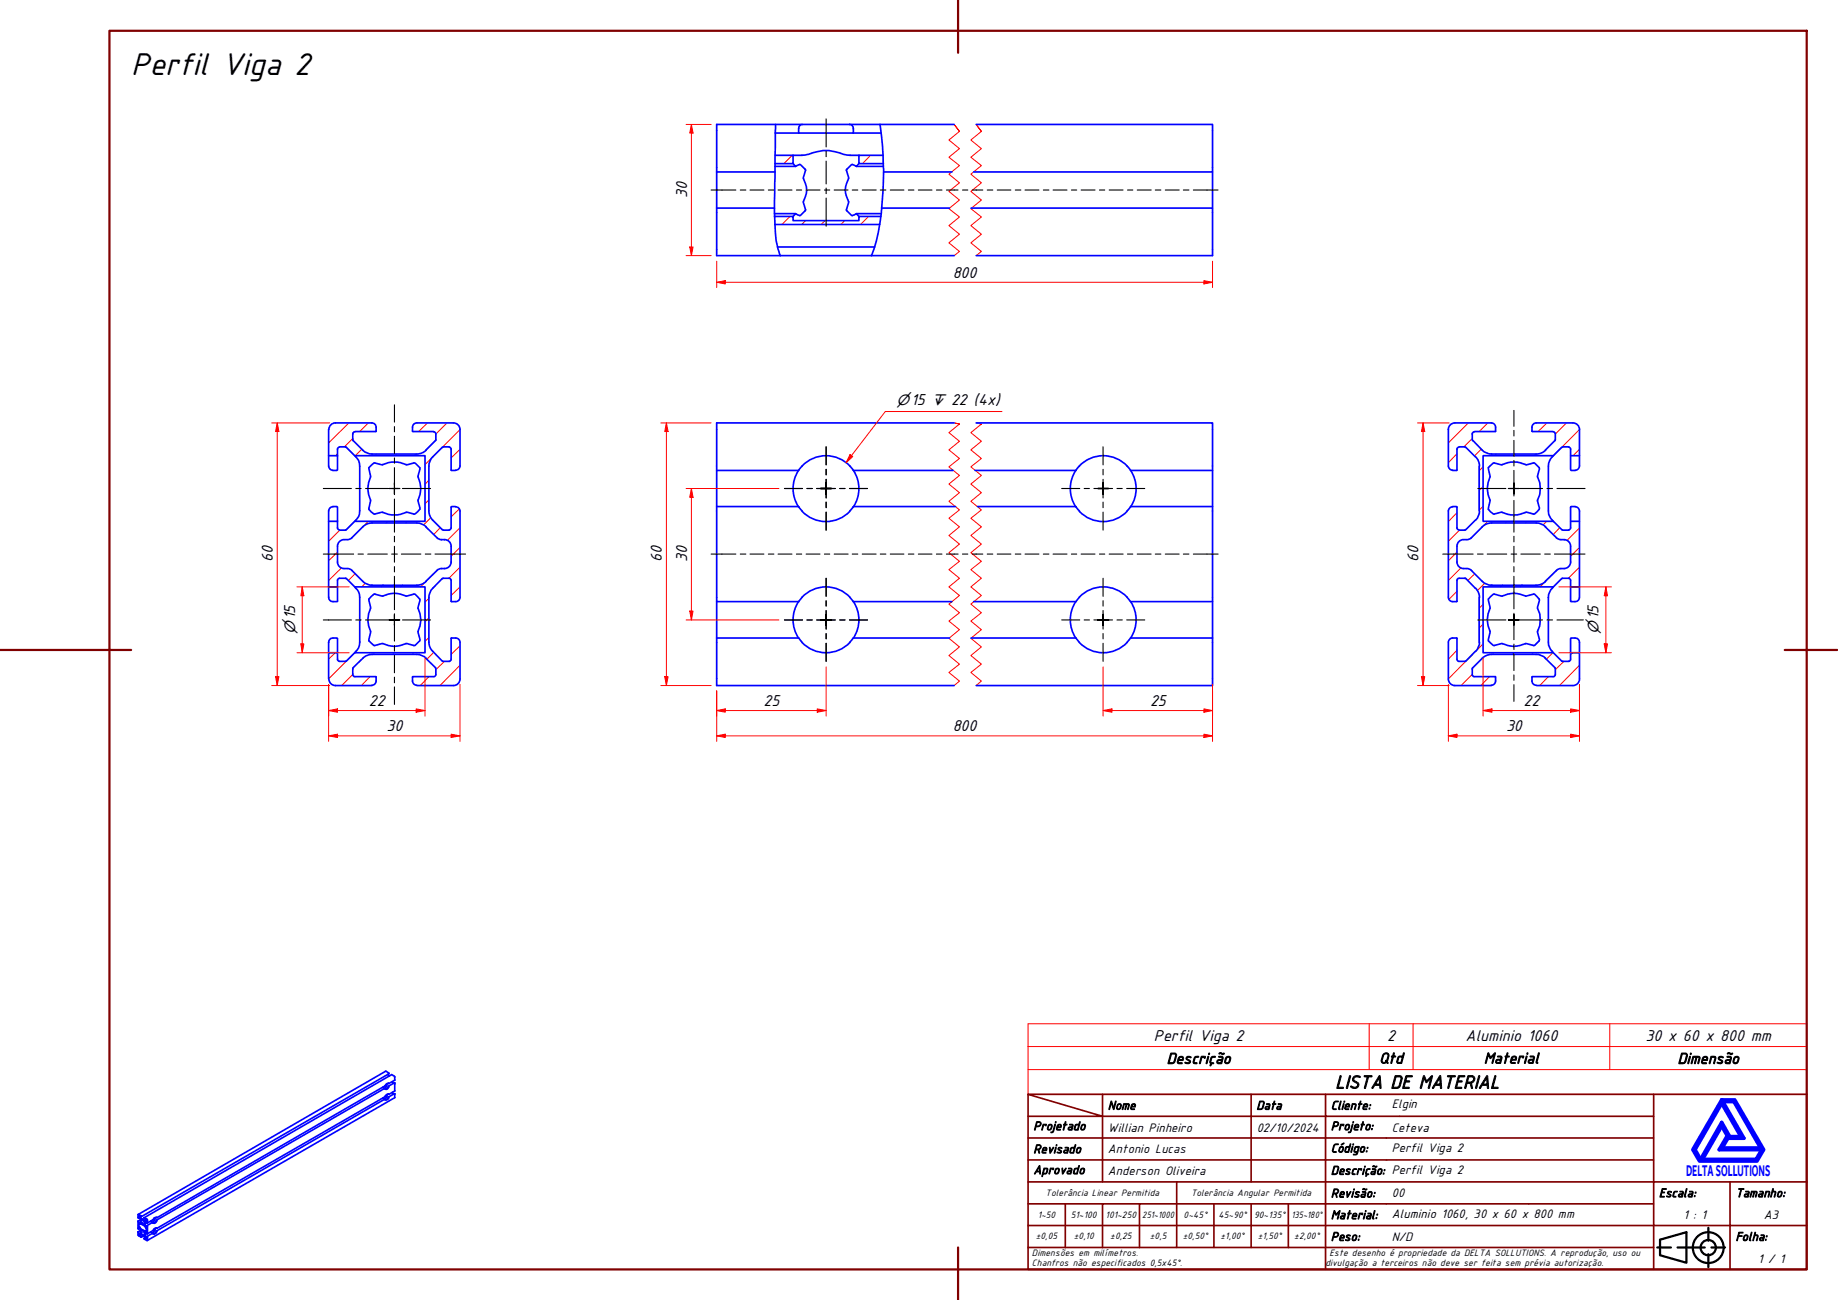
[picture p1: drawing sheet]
<svg xmlns="http://www.w3.org/2000/svg" width="420mm" height="297mm" viewBox="0 0 420 297" stroke-linecap="round" stroke-linejoin="round" font-family="sans-serif">
<!-- layer: Hatch (ABNT) -->
<g fill="none" stroke="#f00" stroke-width=".23">
<path d="M181.1 35.5l-1.9 1.9M199 35.5l-1.8 1.9M201.9 37.1l-.2 .3M180.6 49.5l-1.8 1.8M184.1 50.4l-.8 .9M188.6 50.4l-.9 .9M193.1 50.4l-.9 .9M198.6 49.5l-1.9 1.8M79.8 96.6l-4.7 4.6M84.2 96.6l-2 2M97.7 96.6l-2 2M102.2 96.6l-2.6 2.6"/>
<path d="M105.2 98.2l-8 8M335.7 96.6l-4.6 4.6M340.1 96.6l-2 2M353.6 96.6l-2 2M358.1 96.6l-2.6 2.6M361.1 98.2l-6 5.9M75.2 119.1l-.1 .1M77.2 103.7l-.5 .4M80.6 100.2l-1.9 1.9M82.7 102.6l-1.5 1.5M84.2 119.1l-3.8 3.8M86.1 103.7l-.4 .4"/>
<path d="M88.6 119.1l-.3 .4M90.6 103.7l-.4 .4M93.2 119.1l-.4 .4M95.1 103.7l-.4 .4M98 114.2l-.8 .9M98 109.7l-.8 1M98.5 118.3l-1.7 1.6M105 116.3l-1.9 1.8M105.2 102.7l-2.1 1.9M333.1 117.1l-2 2.1M333.1 103.7l-2 2M336.5 100.2l-1.9 1.9"/>
<path d="M338.6 102.6l-1.5 1.6M339 115.7l-.9 .9M339 111.2l-.9 .9M339 106.7l-.9 .9M340.1 119.1l-3.8 3.8M342 103.7l-.4 .4M344.6 119.1l-.4 .4M346.5 103.7l-.4 .4M349.1 119.1l-.4 .4M351 103.7l-.4 .4M353.6 119.1l-.9 .8M361.1 102.7l-1.5 1.4"/>
<path d="M77.2 126.2l-2.1 1.9M77.7 121.1l-2.6 2.6M78 129.8l-2.9 2.8M81.2 131.1l-1.6 1.5M83.5 133.3l-.8 .8M87.6 133.7l-.5 .4M92 133.7l-.4 .4M98 136.7l-.8 .9M99.9 130.3l-3.8 3.8M100.6 120.6l-1.5 1.6M105.2 134.1l-2.1 2M105.2 129.6l-2.6 2.5"/>
<path d="M105.2 125.1l-2.1 2M105.2 120.6l-3 2.9M333.1 135.1l-1.9 1.9M333.1 126.2l-2 1.9M333.6 121.1l-2.5 2.6M333.9 129.8l-2.8 2.8M337.1 131.1l-1.6 1.5M339 138.1l-.9 .9M339.4 133.3l-1.7 1.7M343.5 133.7l-.5 .4M347.9 133.7l-.4 .4M355.9 130.3l-3.9 3.8"/>
<path d="M356.6 120.6l-1.6 1.6M361 134.1h.1M361.1 129.6l-2.6 2.5M361.1 125.1l-2.1 2M361.1 120.6l-2.9 2.9M76.6 149.1l-1.5 1.5M80.6 154.1l-2.5 2.5M81.1 149.1l-6 6M84.6 154.6l-2 2M85.6 149.1l-.4 .4M90.1 149.1l-.4 .4M94.6 149.1l-.4 .4"/>
<path d="M98 154.6l-1.9 2M98 145.7l-.8 .8M98 141.1l-.8 1M99.1 149.1l-1.5 1.5M101.6 151.1l-2 1.9M105.2 152l-4.6 4.6M105.2 147.6l-2.1 1.9M333.1 148.6l-2 2M336.5 154.1l-2.5 2.5M339 147.1l-7.9 8M339 142.6l-.9 .9M340.5 154.6l-2 2"/>
<path d="M341.5 149.1l-.4 .4M346 149.1l-.4 .4M350.5 149.1l-.4 .4M353.9 154.6l-1.9 2M355 149.1l-1.5 1.5M357.5 151.1l-2 1.9M359.5 149.1l-.5 .4M361.1 152l-4.6 4.6"/>
</g>
<!-- layer: Linha Corte (ABNT) -->
<path d="M219.3 30l-1.2-1.6 1.2 1.6-2.4 2 2.4 2-2.4 1.9 2.4 1.9-2.4 2 2.4 2-2.4 1.9 2.4 2-2.4 2 2.4 1.9-2.4 1.9 2.4 2-2.4 2 2.4 2-1.2 .9M224.3 30l-1.2-1.6 1.2 1.6-2.4 2 2.4 2-2.4 1.9 2.4 1.9-2.4 2 2.4 2-2.4 1.9 2.4 2-2.4 2 2.4 1.9-2.4 1.9 2.4 2-2.4 2 2.4 2-1.2 .9M219.3 96.9l-1.2-.3 1.2 .3-2.4 2 2.4 1.9-2.4 2 2.4 2-2.4 1.9 2.4 1.9-2.4 2 2.4 2-2.4 1.9 2.4 2-2.4 1.9 2.4 2-2.4 2 2.4 1.9-2.4 2 2.4 2-2.4 1.9 2.4 1.9-2.4 2 2.4 2-2.4 1.9 2.4 2-2.4 1.9 2.4 2-2.4 1.9 2.4 2-2.4 2 2.4 2-2.4 1.9 2.4 1.9-1.2 1M224.3 96.9l-1.2-.3 1.2 .3-2.4 2 2.4 1.9-2.4 2 2.4 2-2.4 1.9 2.4 1.9-2.4 2 2.4 2-2.4 1.9 2.4 2-2.4 1.9 2.4 2-2.4 2 2.4 1.9-2.4 2 2.4 2-2.4 1.9 2.4 1.9-2.4 2 2.4 2-2.4 1.9 2.4 2-2.4 1.9 2.4 2-2.4 1.9 2.4 2-2.4 2 2.4 2-2.4 1.9 2.4 1.9-1.2 1" fill="none" stroke="#f00" stroke-width=".23"/>
<!-- layer: Visible (ABNT) -->
<g fill="none" stroke="#00f" stroke-width=".38">
<path d="M163.8 39.3h13.4M177.2 38h4.7M177.2 35.5h4.1v1.9h-4.1M177.2 30.4h5.4M177.3 28.4l-.3 19.8a33.9 33.9 0 0 0 1.1 9.3l.3 .9M181.3 35.5a11.3 11.3 0 0 0 5.5-.8 12.6 12.6 0 0 1 6.7 .7l2.8 .1M181.3 37.4l.6 .6M181.9 38l.9-.4h.2l1.1 1.2-.5 1.8a5.7 5.7 0 0 1 0 5.7l.5 1.8-1.1 1.1-.2 .1-.9-.5M183.4 28.4h-19.6v30h54.3M183.4 28.4a.88 .88 0 0 0-.8 1v1h12.4a1.78 1.78 0 0 0-.4-1.9l-.4-.1M183.4 28.4h34.7M195 30.4h6.4"/>
<path d="M195.8 38l-1-.4-1.3 1.2 .5 1.8a5.7 5.7 0 0 0 0 5.7l-.5 1.8 1.1 1.1 .2 .1 1-.5M195.8 38h6.1M196.3 37.4l-.5 .6M201.2 28.4v.2a70.8 70.8 0 0 1 .8 10.4v.3a65.6 65.6 0 0 1-2.2 17.6l-.6 1.5M201.9 35.5h-5.6v1.9h5.6M202 39.3h15.6M223.1 28.4h54.1v10.9h-54.6M277.2 39.3v8.2M163.8 47.5h13.2M177 49.5h4.3v.9h15v-.9h5.1M177 48.8h4.9M177.1 51.3h24"/>
<path d="M177.7 56.4h22.3M181.9 48.8l-.6 .7M195.8 48.8l.5 .7M195.8 48.8h5.6M201.5 47.5h15.5M222 47.5h55.2v10.9h-54.1M75.1 98.1v6h2.1v-1.5M76.6 96.6h8.4M76.7 96.6a1.49 1.49 0 0 0-1.5 1.5M80.6 99.1l.1 1.6M81.1 98.7l-.4 .2-.1 .2M85 96.6a.98 .98 0 0 1 1 1"/>
<path d="M86 97.6l-.1 1h-4.7M94.3 97.6l.1 1h4.7M95.3 96.6a.98 .98 0 0 0-1 1M95.3 96.6h8.3M99.2 98.7l.4 .2v.2M99.6 99.1l-.1 1.6M103.7 96.6a1.49 1.49 0 0 1 1.5 1.5M105.2 98.1v8.3a.98 .98 0 0 1-1 1M218.1 96.6h-54.3v60h54.3M223.1 96.6h54.1v60h-54.1M331.1 98.1v8.3a.98 .98 0 0 0 1 1M332.5 96.6h8.4"/>
<path d="M332.6 96.6a1.49 1.49 0 0 0-1.5 1.5M336.5 99.1l.1 1.6M337 98.7l-.4 .2-.1 .2M340.9 96.6a.98 .98 0 0 1 1 1M341.9 97.6l-.1 1h-4.7M350.2 97.6l.1 1h4.7M351.2 96.6a.98 .98 0 0 0-1 1M351.2 96.6h8.3M355.1 98.7l.4 .2v.2M355.5 99.1v1.6M359.6 96.6a1.49 1.49 0 0 1 1.5 1.5M361.1 98.1v6h-2.1v-1.5"/>
<path d="M75.1 104.1v2.4a1.08 1.08 0 0 0 1 1l1.1-.1v-3.3M75.1 119.1v-2.3a1.08 1.08 0 0 1 1-1.1l1.1 .2v3.2M77.6 102.2l-.4 .2v.2M77.7 102.1h1.3M79 102.2h.2M79.2 102.2l1.9 1.9h16.1v15h-16.1l-1.9 1.9M80.7 100.6l2.6 2.6 1.3 .5h10.7l1.3-.3 .8-.5M81.1 104.1l.2 .3a2.59 2.59 0 0 1 .9 2.1v10.2a2.78 2.78 0 0 1-1.1 2.4M84.3 106.9l1.2-1.1a2.96 2.96 0 0 0 3.3-.1l.7-.1a6.4 6.4 0 0 1 3.5 .6l1.8-.4 1.1 1.1-.3 1.9a6.7 6.7 0 0 1 0 5.7l.3 1.9-1.1 1.1a3.1 3.1 0 0 0-3.3 0l-.6 .2a6.4 6.4 0 0 1-3.6-.7l-1.6 .5a1.62 1.62 0 0 1-1.4-1.4l.4-1.6a6.7 6.7 0 0 1 0-5.7zM98 116.7l.2 1 .4 .8 2.5 2.5M99.6 100.6l-2.3 2.3M101.3 102.2l-2.7 2.5-.5 1.3-.1 10.7"/>
<path d="M101.3 102.1h1.4M102.6 102.2l.5 .2v.2M103.1 102.6l.1 4.9M103.2 115.8l-.1 4.8M103.3 115.7h.8M103.3 107.5h.8M104.2 115.8a.98 .98 0 0 1 1 1M105.2 116.8v19.7a.98 .98 0 0 1-1 1M163.8 115.7h18.8l.8 1.1M182.5 107.5a7.5 7.5 0 0 0 0 8.3M183.3 116.8a7.5 7.5 0 0 0 11 0M183.4 106.5l-.8 1h-18.8"/>
<path d="M194.2 106.5l.9 1h22.8M194.3 106.5a7.5 7.5 0 0 0-11 0M195.1 107.5a7.5 7.5 0 0 1 0 8.3M218.4 115.7h-23.3l-.9 1.1M222.9 107.5h23M223.5 115.7h22.4l.9 1.1M245.9 107.5a7.5 7.5 0 0 0 0 8.3M246.7 116.8a7.5 7.5 0 0 0 11 0M246.8 106.5l-.9 1M257.6 106.5l.8 1h18.8M257.7 106.5a7.5 7.5 0 0 0-11 0M258.5 107.5a7.5 7.5 0 0 1 0 8.3"/>
<path d="M277.2 115.7h-18.8l-.8 1.1M331.1 116.8v19.7a.98 .98 0 0 0 1 1M332 115.7h.9M332.1 115.8a.98 .98 0 0 0-1 1M333 115.8l.1 4.8M333.1 102.6v4.8l-1.1 .1M333.5 102.2l-.4 .2v.2M333.6 102.1h1.3M334.9 102.2l2.3 2.2M336.7 100.6l2.5 2.6 1.3 .5h10.7l1.4-.3 .7-.5M337.2 118.9l-2.1 2.1M337.3 104.4l.6 .7 .3 1.4"/>
<path d="M338.1 106.5v10.2M338.2 116.7l-.1 1-.8 1.2M340.2 106.9l1.2-1.1a2.96 2.96 0 0 0 3.3-.1l.7-.1a6.4 6.4 0 0 1 3.5 .6l1.8-.4 1.2 1.1-.4 1.9a6.7 6.7 0 0 1 0 5.7l.4 1.9-1.2 1.1a3.1 3.1 0 0 0-3.3 0l-.6 .2a6.4 6.4 0 0 1-3.6-.7l-1.6 .5a1.62 1.62 0 0 1-1.4-1.4l.4-1.6a6.7 6.7 0 0 1 0-5.7zM355.1 104.1l-.3 .3a3.2 3.2 0 0 0-.9 2.1v10.2a3.3 3.3 0 0 0 1.2 2.4M355.5 100.6l-2.2 2.3M357.2 102.2l-2.1 1.9h-16.1v15h16.1l1.9 1.9M357.3 102.1h1.3M358.6 102.2l.4 .2v.2M359 104.1v3.3a1.49 1.49 0 0 0 2-.6l.1-2.7M359 119.1v-3.2a1.49 1.49 0 0 1 2 .5l.1 2.7M75.1 134.1v2.3a.98 .98 0 0 0 1 1.1l1.1-.1v-3.3M77.2 120.6l.2 .4 .2 .1"/>
<path d="M77.2 128.4a1.49 1.49 0 0 0 1.4 1.5M77.2 132.6v1.5h-2.1M77.2 120.6v-1.5h-2.1v15M77.6 132.1l-.4 .3v.2M77.7 132.1l1.5 .1M77.7 121.1h1.3M78.6 123.3a1.49 1.49 0 0 0-1.4 1.5v3.6M78.7 129.9h1l.5 .3 3.1 2.9 1.3 .6h10.7l1.3-.3 .8-.6M79.2 121l-.2 .1M79.2 132.2l1.9 1.9h16.1v15h-16.1l-1.9 2M81.1 134.1l.2 .3a2.57 2.57 0 0 1 .9 2.1v10.2a2.99 2.99 0 0 1-1.1 2.4M84.8 136.3l.7-.6a3.1 3.1 0 0 0 3.3 0 6.8 6.8 0 0 1 4.2 .5l1.8-.5 .6 .6 .6 .8-.4 1.6a6.9 6.9 0 0 1 0 5.8l.4 1.6-.1 .3-1.1 1.1a3.3 3.3 0 0 0-3.3 0 6.7 6.7 0 0 1-4.2-.4l-1.8 .4-.7-.6-.5-.5 .4-1.9a6.9 6.9 0 0 1 0-5.8l-.4-1.8z"/>
<path d="M97.3 120.4l2.8 2.7 .5 .2h1.1M97.4 120.4l-1.2-.8-1-.1h-10.6l-1.3 .6-3.1 3-.5 .2h-1M101.1 121l.2 .1M101.3 121.1h1.4M101.6 123.3a1.49 1.49 0 0 1 1.5 1.5v3.6M101.7 129.9h-1.1l-.5 .3-2.8 2.6M102.6 132.1l.5 .3v.2M102.7 132.1l-1.6 .1-2.5 2.6-.4 .8-.2 .9v10.2M103.1 128.4a1.49 1.49 0 0 1-1.5 1.5M103.1 120.6l-.2 .4-.3 .1M103.1 132.6l.1 4.9M103.3 137.5h.8"/>
<path d="M182.5 137.5a7.5 7.5 0 0 0 0 8.3M183.4 136.4l-.8 1.1h-18.8M194.2 136.4l.9 1.1h22.5M194.3 136.5a7.5 7.5 0 0 0-11 0M195.1 137.5a7.5 7.5 0 0 1 0 8.3M222.6 137.5h23.3M245.9 137.5a7.5 7.5 0 0 0 0 8.3M246.8 136.4l-.9 1.1M257.6 136.4l.8 1.1h18.8M257.7 136.5a7.5 7.5 0 0 0-11 0M258.5 137.5a7.5 7.5 0 0 1 0 8.3M333.1 120.6v.2l.4 .3"/>
<path d="M333.1 128.4a1.49 1.49 0 0 0 1.4 1.5M333.1 132.6v4.8l-1.1 .1M333.5 132.1l-.4 .3v.2M333.6 132.1l1.4 .1 2.2 2.2M333.6 121.1h1.3M334.5 123.3a1.49 1.49 0 0 0-1.4 1.5v3.6M334.6 129.9h1l.5 .3 3.1 2.9 1.3 .6h10.7l1.4-.3 .7-.6M335.1 121l-.2 .1M337.3 134.4l.8 1.2 .1 .9M338.1 136.5v10.2M340.7 136.3l.7-.6a3.1 3.1 0 0 0 3.3 0 6.8 6.8 0 0 1 4.2 .5l1.9-.4 1.1 1.3-.4 1.6a6.9 6.9 0 0 1 0 5.8l.4 1.6v.3l-1.2 1.1a3.3 3.3 0 0 0-3.3 0 6.7 6.7 0 0 1-4.2-.4l-1.8 .4-.7-.6-.5-.5 .4-1.9a6.9 6.9 0 0 1 0-5.8l-.4-1.8zM353.3 120.4l2.7 2.7 .8 .2"/>
<path d="M353.3 120.4l-1.2-.8-.9-.1h-10.7l-1.3 .6-3.1 3-.5 .2h-1M355.1 134.1l-.3 .3a3.2 3.2 0 0 0-.9 2.1v10.2a3.6 3.6 0 0 0 1.2 2.4M356.8 123.3h.8M356.8 129.9h.8M356.8 129.9l-.8 .3-2.7 2.6M357 121l.2 .1M357.3 121.1h1.3M357.5 123.3a1.49 1.49 0 0 1 1.5 1.5v3.6M358.6 132.1l.2 .1 .2 .4M358.6 132.1l-1.6 .1-1.9 1.9h-16.1v15h16.1l2 2h1.5M359 120.6v-1.5h2.1v15h-2.1M359 134.1v3.3a1.69 1.69 0 0 0 2-.6l.1-2.7"/>
<path d="M359 132.6v1.5M359 128.4a1.49 1.49 0 0 1-1.5 1.5M359 120.6l-.2 .4-.2 .1M75.1 149.1v-2.3a.98 .98 0 0 1 1-1h1.1v3.3M75.2 155.1a1.49 1.49 0 0 0 1.5 1.5M76.6 156.6h8.4M77.2 150.6v.3l.4 .2M77.2 150.6v-1.5h-2.1v6M79.2 151l-1.5 .1M80.6 154.1l.1 .3 .4 .2M80.7 152.6l-.1 1.5M81.2 154.6l4.8 .1"/>
<path d="M86 154.7v.9a.98 .98 0 0 1-1 1M94.3 154.7v.9a.98 .98 0 0 0 1 1M95.3 156.6h8.3M97.3 150.4l2.3 2.3v1.4M97.4 150.4l-1.2-.7-1-.2-10.6 .1-1.3 .5-2.6 2.5M98 146.7l.2 .9 .4 .9 2.5 2.5 1.6 .1M99.1 154.6l-4.8 .1M99.6 154.1l-.2 .4-.2 .1M103.1 150.6l-.2 .5h-.3M103.1 145.8v4.8M103.2 145.8l-.1 .1M103.3 145.8h.8"/>
<path d="M104.2 145.8a.98 .98 0 0 1 1 1M105.2 155.1a1.49 1.49 0 0 1-1.5 1.5M105.2 146.8v8.3M163.8 145.8h18.8l.8 1M183.3 146.8a7.5 7.5 0 0 0 11 0M217 145.8h-21.9l-.9 1M222 145.8h23.9M245.9 145.8l.9 1M246.7 146.8a7.5 7.5 0 0 0 11 0M277.2 145.8h-18.8l-.8 1M331.1 155.1a1.49 1.49 0 0 0 1.5 1.5M331.1 146.8v8.3"/>
<path d="M332 145.8l1.1 .1M332.1 145.8a.98 .98 0 0 0-1 1M332.5 156.6h8.4M333.1 150.6v.3l.4 .2M333.1 145.8v4.8M336.5 154.1l.3 .4 .2 .1M336.6 152.6l-.1 1.5M337.1 154.6l4.8 .1M337.2 148.8l-2.2 2.3h-1.4M338.2 146.7l-.1 .9-.8 1.2M341.9 154.7v.9a.98 .98 0 0 1-1 1M350.2 154.7v.9a.98 .98 0 0 0 1 1"/>
<path d="M351.2 156.6h8.3M353.3 150.4l2.2 2.3v1.4M353.3 150.4l-1.2-.7-.9-.2-10.7 .1-1.3 .5-2.5 2.5M355 154.6l-4.8 .1M355.5 154.1l-.2 .4-.2 .1M359 150.6v-1.5h2.1v6M359 149.1v-3.3a1.69 1.69 0 0 1 2 .6l.1 2.7M359 150.6v.3l-.4 .2M361.1 155.1a1.49 1.49 0 0 1-1.5 1.5M87.9 248.7v.1a.53 .53 0 0 0 .7 0 .53 .53 0 0 0 .2-.6l-.3 .5-.5 .1M88.8 247.5l.1 .1a.64 .64 0 0 0-.8 .5l.2-.3"/>
</g>
<circle cx="88.1" cy="248.1" r=".19" fill="#00f"/>
<path d="M87.9 251.2l.2 .1a.57 .57 0 0 0 .7-.6l-.4 .5-.4 .1M88.3 247.7v.1M88.3 250.2v.2M88.5 247.6l-.2 .8a.41 .41 0 0 1-.4 .3 .41 .41 0 0 1-.4-.3M88.5 250l-.4 1-.5 .1-.1-.2" fill="none" stroke="#00f" stroke-width=".38"/>
<circle cx="88.3" cy="250.4" r=".19" fill="#00f"/>
<path d="M88.3 250.4l-.2 .1" fill="none" stroke="#00f" stroke-width=".38"/>
<circle cx="88.1" cy="250.5" r=".19" fill="#00f"/>
<path d="M88.8 250h.1a.64 .64 0 0 0-.8 .6M34.9 279.3a.53 .53 0 0 0 .6 .1 .53 .53 0 0 0 .3-.6l-.3 .5-.5 .1M35.2 278.4v.2l-.1 .1M35.8 278.2h.1h-.5l-.4 .5" fill="none" stroke="#00f" stroke-width=".38"/>
<circle cx="35.1" cy="278.7" r=".19" fill="#00f"/>
<path d="M35.3 278.3l-.1 .1M35.5 278.2a.77 .77 0 0 1-.2 .8 .77 .77 0 0 1-.8 .1v-.1M34.9 281.8a.53 .53 0 0 0 .6 .1 .53 .53 0 0 0 .3-.6l-.4 .5-.4 .1M35.3 280.8l-.1 .2M35.5 280.7l-.3 .8-.6 .2-.1-.2" fill="none" stroke="#00f" stroke-width=".38"/>
<circle cx="35.2" cy="281" r=".19" fill="#00f"/>
<path d="M32.3 278.6h-.1l.1 .7M35.1 281.1l-.1 .1M35.2 281l-.1 .1M35.8 280.6l.1 .1a.56 .56 0 0 0-.8 .4" fill="none" stroke="#00f" stroke-width=".38"/>
<g fill="#00f">
<circle cx="32.3" cy="279.3" r=".19"/>
<circle cx="32.3" cy="278.6" r=".19"/>
</g>
<path d="M32.3 279.3l-.1 .1M32.3 278.6l.1 .1" fill="none" stroke="#00f" stroke-width=".38"/>
<g fill="#00f">
<circle cx="32.2" cy="279.4" r=".19"/>
<circle cx="32.4" cy="278.7" r=".19"/>
</g>
<path d="M32.2 279.4l.1 .1M32.4 278.7l.4 .2" fill="none" stroke="#00f" stroke-width=".38"/>
<circle cx="32.3" cy="279.5" r=".19" fill="#00f"/>
<path d="M32.3 279.5l.1 .1M32.8 278.9h.2" fill="none" stroke="#00f" stroke-width=".38"/>
<g fill="#00f">
<circle cx="32.4" cy="279.6" r=".19"/>
<circle cx="33" cy="278.9" r=".19"/>
</g>
<path d="M32.4 279.6l.6 .3M33 278.9v.4" fill="none" stroke="#00f" stroke-width=".38"/>
<g fill="#00f">
<circle cx="33" cy="279.9" r=".19"/>
<circle cx="33" cy="279.3" r=".19"/>
</g>
<path d="M33 279.3v.6M33.5 280.1v.4" fill="none" stroke="#00f" stroke-width=".38"/>
<circle cx="90.1" cy="247.4" r=".19" fill="#00f"/>
<path d="M89.7 247.1l.1 .4M90.1 247.4l.1 .2M90.2 246.1v.7M33.4 278.9l-.2 .2 .1 1.1M33.7 278.8v.6h-.2M32.3 281.7l-.1 .2 .6 .3M33.5 280.1l.2 .2" fill="none" stroke="#00f" stroke-width=".38"/>
<g fill="#00f">
<circle cx="32.8" cy="282.2" r=".19"/>
<circle cx="32.3" cy="281.7" r=".19"/>
</g>
<path d="M32.3 281.2v.5M32.8 282.2l.2 .2" fill="none" stroke="#00f" stroke-width=".38"/>
<g fill="#00f">
<circle cx="33" cy="282.4" r=".19"/>
<circle cx="32.3" cy="281.2" r=".19"/>
</g>
<path d="M32.2 281.1l.1 .1M33 282.3v.1" fill="none" stroke="#00f" stroke-width=".38"/>
<circle cx="33" cy="282.3" r=".19" fill="#00f"/>
<path d="M32.3 281l-.1 .1M33 282.1v.2" fill="none" stroke="#00f" stroke-width=".38"/>
<g fill="#00f">
<circle cx="33" cy="282.1" r=".19"/>
<circle cx="32.3" cy="281" r=".19"/>
</g>
<path d="M32.3 281l.1 .1M33 281.7v.4" fill="none" stroke="#00f" stroke-width=".38"/>
<circle cx="33" cy="281.7" r=".19" fill="#00f"/>
<path d="M32.4 281.1l.4 .3M33 281.5v.2" fill="none" stroke="#00f" stroke-width=".38"/>
<g fill="#00f">
<circle cx="33" cy="281.5" r=".19"/>
<circle cx="32.8" cy="281.4" r=".19"/>
</g>
<path d="M32.8 281.4l.2 .1" fill="none" stroke="#00f" stroke-width=".38"/>
<circle cx="33" cy="281.4" r=".19" fill="#00f"/>
<path d="M89.7 249.5l.1 .5M90.2 249.2v.1M33.4 281.4l-.2 .1 .1 1.1M33.5 281.9h.2M33.5 282.6v.3" fill="none" stroke="#00f" stroke-width=".38"/>
<g fill="#00f">
<circle cx="90.1" cy="249.9" r=".19"/>
<circle cx="33.5" cy="282.6" r=".19"/>
</g>
<path d="M90.1 249.9l.1 .1M33.3 282.6l.2 .3M33.4 281.4l.1 .5M33.5 282.6l.2 .2M33.7 280.3v1.6" fill="none" stroke="#00f" stroke-width=".38"/>
<circle cx="33.5" cy="280.5" r=".19" fill="#00f"/>
<path d="M89.5 245.5l.7 .6M89.8 250h.1M89.8 247.5l.1 .1M90.2 247.6v1.6M33.4 278.9l.1 .5M33.7 278.8l-.7-.6-.1 .2 .4 .2-.2 .2-.9-.4-.3-.6 .4 .2v-.1l-.7-.4v.7l.1 .2v-.5l.4 .5v1l-.3 .2-.2-.6v1.7l.1 .1v-.4l.4 .4v1.1h-.4l-.1-.5v.8l.7 .5v-.1l-.4-.2v-.2l.4-.1 .7 .5 .3 .5-.4-.1 .7 .4 .1-.6M33.3 280.2l.2 .3M33.5 281l-.5 .3-.7-.5-.6-.7v-.3l.5-.2 .8 .5 .5 .6v.5h-.2" fill="none" stroke="#00f" stroke-width=".38"/>
<circle cx="89.5" cy="245.5" r=".19" fill="#00f"/>
<g fill="none" stroke="#00f" stroke-width=".38">
<path d="M87.9 248.7l-52.1 30.1M87.9 251.2l-52.1 30.1M88.1 250.6l-52.2 30.1M88.1 248.1l-52.2 30.1M88.6 245.5l.4 .4M89.5 245.5l-56.5 32.7M90.1 247.4l-1.3 .8M90.1 249.9l-1.3 .8M90.2 250v.8l-56.5 32.6M90.2 246.8l-1.3 .8M90.2 249.3l-1.3 .7M31.6 277.5l56.5-32.7 .8 .4v.1l-56.6 32.7"/>
<path d="M31.9 278.2l-.2 .2M32.1 278.8l-.5 .2M34.9 279.3l-1.4 .8M35 278.7l-1.3 .7M31.9 280.7l-.2 .1M32.1 281.2l-.5 .3M32.8 282.4l-.5 .3M33.2 282.8l-.2 .1M34.9 281.8l-1.4 .8M35 281.2l-1.3 .7"/>
</g>
<path d="M235 239.1h178v-5.2h-178v10.5M313 233.9v10.5M323 233.9v10.5M368 233.9v10.5M413 239.1v5.3h-178M235 244.4v5.6h178v-5.6" fill="none" stroke="#f00" stroke-width=".23"/>
<!-- layer: Borda A3/A4 (ABNT) -->
<path d="M25 7h388v283.1h-388zM219 0v12.1M0 148.5h30M408 148.5h12M219 285v12" fill="none" stroke="#800000" stroke-width=".51"/>
<path d="M393.6 257.3l1.2 2.2-1.8 3.2h9.7l-1.3 2.2h-12.2zM393.6 252.1l4.4 7.6h-2.6l-1.8-3.2-4.9 8.4-1.2-2.2zM393.6 251.3h3l6.6 11.4-1.6 2.6h-13.1l-1.5-2.6zM393.8 251.7h2.6l6.1 10.6h-8.8l1.3-2.2h3.7zM395 259.7h.2l-.1 .2z" fill="none" stroke="#00f" stroke-width=".83"/>
<!-- layer: 0 -->
<path d="M388.5 265.3h13.1" fill="none" stroke="#000" stroke-width=".23"/>
<g fill="none" stroke="#800000" stroke-width=".38">
<path d="M235 250l17 5.1h-17M235 250h178v40.1h-178zM252 255.1h34v4.9h17M252 255.1v15M252 250v5.1M286 250v5.1h17v4.9M303 250v5.1h75M378 250v20.1h-143M235 260h51v10.1M235 275.1h17M243.5 275.1v9.9M260.5 275.1h-8.5v9.9"/>
<path d="M269 270.1v14.9h-8.5M277.5 275.1v9.9h-8.5M286 275.1v9.9h8.5M294.5 275.1v9.9M303 275.1h-42.5v9.9M303 260v5h-68M303 275.1v9.9h75M303 260h75M303 275.1h75M378 265h-75v10.1M395.5 270.1v9.9h17.5M413 270.1h-35v9.9h17.5v10.1"/>
<path d="M235 285h25.5M235 280h143v10.1M277.5 285h8.5M294.5 285h8.5v5.1"/>
</g>
<g fill="none" stroke="#000" stroke-width=".51">
<path d="M378.8 285h3.2M379.5 283.3l6-1.8v7l-6-1.7zM383.5 285h6.2M390.5 280.5v3M390.5 286.6v2.9M391.2 285h3.1"/>
<circle cx="390.5" cy="285.1" r="3.5"/>
<circle cx="390.5" cy="285.1" r="1.75"/>
</g>
<!-- layer: Marca de centro (ISO) -->
<g fill="none" stroke="#000" stroke-width=".25">
<path d="M88.9 111.6h1.3h-1.3M90.2 110.3v1.3v-1.3M90.2 112.9v-1.3v1.3M91.4 111.6h-1.2h1.2M179.3 111.6h4.2M184.5 111.6h1.2M186.7 111.6h2.1h-1.2M187.6 111.6h1.2h-1.2M188.8 109.5v2.1v-1.3M188.8 112.9v-1.3v1.3M188.8 110.3v1.3v-1.3M188.8 112.9v-1.3v2.2"/>
<path d="M188.8 102.1v4.1M188.8 107.2v1.3M188.8 114.7v1.3M188.8 117v4.1M190.1 111.6h-1.3h1.3M190.1 111.6h-1.3h2.1M192 111.6h1.2M194.2 111.6h4.1M344.8 111.6h1.3h-1.3M346.1 110.3v1.3v-1.3M346.1 112.9v-1.3v1.3M347.3 111.6h-1.2h1.2"/>
<path d="M188.8 139.5v2.2v-1.3M188.8 132.1v4.2M188.8 137.3v1.2M88.9 141.7h1.3h-1.3M90.2 142.9v-1.2v1.2M90.2 140.4v1.3v-1.3M91.4 141.7h-1.2h1.2M179.3 141.7h4.2M184.5 141.7h1.2M186.7 141.7h2.1h-1.2M187.6 141.7h1.2h-1.2M188.8 140.4v1.3v-1.3"/>
<path d="M188.8 142.9v-1.2v2M188.8 142.9v-1.2v1.2M188.8 144.8v1.2M188.8 147v4.1M190.1 141.7h-1.3h1.3M190.1 141.7h-1.3h2.1M192 141.7h1.2M194.2 141.7h4.1M344.8 141.7h1.3h-1.3M346.1 140.4v1.3v-1.3M346.1 142.9v-1.2v1.2M347.3 141.7h-1.2h1.2"/>
</g>
<!-- layer: Linha de centro (ISO) -->
<g fill="none" stroke="#000" stroke-width=".25">
<path d="M188.8 27.2v6.4M188.8 34.6v1.2M188.8 36.8v5.2M162.6 43.4h5.6M169.2 43.4h1.3M171.4 43.4h3.2M175.6 43.4h1.3M177.9 43.4h3.1M182.1 43.4h1.2M184.3 43.4h3.2M188.5 43.4h1.2M188.8 43v1.2"/>
<path d="M188.8 45.3v6.4M190.7 43.4h3.2M194.8 43.4h1.3M197.1 43.4h3.2M201.2 43.4h1.3M203.5 43.4h3.1M207.6 43.4h1.3M209.9 43.4h3.1M214.1 43.4h1.2M216.3 43.4h2.7M220 43.4h1.2M222.2 43.4h2.5"/>
<path d="M225.7 43.4h1.2M228 43.4h3.1M232.1 43.4h1.3M234.3 43.4h3.2M238.5 43.4h1.3M240.7 43.4h3.2M244.9 43.4h1.2M247.1 43.4h3.2M251.3 43.4h1.2M253.6 43.4h3.1M257.7 43.4h1.3M260 43.4h3.1"/>
<path d="M264.1 43.4h1.3M266.4 43.4h3.2M270.5 43.4h1.3M272.8 43.4h5.6M90.2 92.5v3.9M90.2 97.5v1.2M90.2 99.7v3.9M346.1 93.8v3.6M346.1 98.3v1.3M73.9 111.6h6.4M81.3 111.6h1.2M83.6 111.6h5.1"/>
<path d="M89.7 111.6h1.3M90.2 104.6v1.2M90.2 106.9v3.9M90.2 111.7v1.3M90.2 114v7.6M92 111.6h6.4M346.1 100.6v3.7M346.1 105.2v1.3M346.1 107.5v3.6M346.1 112.1v1.2M346.1 114.3v7.3M73.9 126.6h6.9"/>
<path d="M81.9 126.6h1.2M84.1 126.6h4.4M89.5 126.6h1.3M90.2 122.5v1.3M90.2 124.8v3.6M90.2 129.5v1.2M90.2 131.7v7.6M91.8 126.6h4.4M97.2 126.6h1.3M99.4 126.6h7M162.6 126.6h5.6M169.2 126.6h1.3"/>
<path d="M171.4 126.6h3.2M175.6 126.6h1.3M177.9 126.6h3.1M182.1 126.6h1.2M184.3 126.6h3.2M188.5 126.6h1.2M190.7 126.6h3.2M194.8 126.6h1.3M197.1 126.6h3.2M201.2 126.6h1.3M203.5 126.6h3.1M207.6 126.6h1.3"/>
<path d="M209.9 126.6h3.1M214.1 126.6h1.2M216.3 126.6h2.7M220 126.6h1.2M222.2 126.6h2.5M225.7 126.6h1.2M228 126.6h3.1M232.1 126.6h1.3M234.3 126.6h3.2M238.5 126.6h1.3M240.7 126.6h3.2M244.9 126.6h1.2"/>
<path d="M247.1 126.6h3.2M251.3 126.6h1.2M253.6 126.6h3.1M257.7 126.6h1.3M260 126.6h3.1M264.1 126.6h1.3M266.4 126.6h3.2M270.5 126.6h1.3M272.8 126.6h5.6M329.8 126.6h6.9M337.8 126.6h1.2M340 126.6h4.4"/>
<path d="M345.4 126.6h1.3M346.1 122.5v1.3M346.1 124.8v3.6M346.1 129.5v1.2M346.1 131.7v7.4M347.7 126.6h4.4M353.1 126.6h1.3M355.3 126.6h7M73.9 141.7h6.4M81.3 141.7h1.2M83.6 141.7h5.1M89.7 141.7h1.3"/>
<path d="M90.2 140.3v1.2M90.2 142.5v4M90.2 147.5v1.3M90.2 149.8v3.9M90.2 154.7v1.3M90.2 157v4M92 141.7h6.4M346.1 140.1v1.2M346.1 142.4v3.8M346.1 147.2v1.2M346.1 149.4v3.8M346.1 154.2v1.2"/>
<path d="M346.1 156.4v3.9"/>
</g>
<path d="M275.2 168.1h2" fill="none" stroke="#f00" stroke-width=".23"/>
<path d="M275.2 167.8l2 .3-2 .4z" fill="#f00"/>
<path d="M163.8 168.1h2M275.2 167.8l2 .3-2 .4z" fill="none" stroke="#f00" stroke-width=".23"/>
<path d="M163.8 168.1l2-.3v.7z" fill="#f00"/>
<path d="M163.8 157.8v11.6M277.2 157.8v11.6M163.8 168.1l2-.3v.7zM163.8 162.4h2M165.8 168.1h109.4" fill="none" stroke="#f00" stroke-width=".23"/>
<path d="M163.8 162.4l2-.4v.7z" fill="#f00"/>
<path d="M163.8 162.4l2-.4v.7zM186.8 162.4h2" fill="none" stroke="#f00" stroke-width=".23"/>
<path d="M186.8 162l2 .4-2 .3z" fill="#f00"/>
<path d="M152.3 154.6v2M163.8 157.8v5.8M188.8 152.4v11.2M165.8 162.4h21M186.8 162l2 .4-2 .3z" fill="none" stroke="#f00" stroke-width=".23"/>
<path d="M152 154.6h.7l-.4 2z" fill="#f00"/>
<path d="M152.3 96.6v2M152 154.6h.7l-.4 2z" fill="none" stroke="#f00" stroke-width=".23"/>
<path d="M152.3 96.6l.4 2h-.7z" fill="#f00"/>
<path d="M151.1 96.6h11.5M152.3 96.6l.4 2h-.7zM152.3 98.6v56M158.1 139.6v2.1M151.1 156.6h11.5" fill="none" stroke="#f00" stroke-width=".23"/>
<path d="M157.7 139.6h.7l-.3 2.1z" fill="#f00"/>
<path d="M158.1 111.6v2.1M157.7 139.6h.7l-.3 2.1z" fill="none" stroke="#f00" stroke-width=".23"/>
<path d="M158.1 111.6l.3 2.1h-.7z" fill="#f00"/>
<path d="M156.8 111.6h21.3M158.1 111.6l.3 2.1h-.7zM158.1 113.7v25.9M156.8 141.7h21.3" fill="none" stroke="#f00" stroke-width=".23"/>
<path d="M194.6 104.1l-1.2 1.6" fill="none" stroke="#f00" stroke-width=".23"/>
<path d="M194.3 103.9l.6 .4-1.5 1.4z" fill="#f00"/>
<path d="M229 94h-26.6l-7.8 10.1M194.3 103.9l.6 .4-1.5 1.4z" fill="none" stroke="#f00" stroke-width=".23"/>
<path d="M63.4 154.6v2" fill="none" stroke="#f00" stroke-width=".23"/>
<path d="M63 154.6h.8l-.4 2z" fill="#f00"/>
<path d="M63.4 96.6v2M63 154.6h.8l-.4 2z" fill="none" stroke="#f00" stroke-width=".23"/>
<path d="M63.4 96.6l.4 2h-.8z" fill="#f00"/>
<path d="M62.1 96.6h13.3M63.4 96.6l.4 2h-.8zM63.4 98.6v56M62.1 156.6h13.3M75.1 168.1h2.1" fill="none" stroke="#f00" stroke-width=".23"/>
<path d="M75.1 168.1l2.1-.3v.7z" fill="#f00"/>
<path d="M75.1 168.1l2.1-.3v.7zM103.1 168.1h2.1" fill="none" stroke="#f00" stroke-width=".23"/>
<path d="M103.1 167.8l2.1 .3-2.1 .4z" fill="#f00"/>
<path d="M75.1 156.4v13M105.2 156.4v13M75.1 162.4h2.1M77.2 168.1h25.9M103.1 167.8l2.1 .3-2.1 .4z" fill="none" stroke="#f00" stroke-width=".23"/>
<path d="M75.1 162.4l2.1-.4v.7z" fill="#f00"/>
<path d="M75.1 162.4l2.1-.4v.7zM95.1 162.4h2.1" fill="none" stroke="#f00" stroke-width=".23"/>
<path d="M95.1 162l2.1 .4-2.1 .3z" fill="#f00"/>
<path d="M69.1 147.1v2M75.1 156.4v7.2M97.2 150.4v13.2M77.2 162.4h17.9M95.1 162l2.1 .4-2.1 .3z" fill="none" stroke="#f00" stroke-width=".23"/>
<path d="M68.8 147.1h.7l-.4 2z" fill="#f00"/>
<path d="M69.1 134.1v2M68.8 147.1h.7l-.4 2z" fill="none" stroke="#f00" stroke-width=".23"/>
<path d="M69.1 134.1l.4 2h-.7z" fill="#f00"/>
<path d="M158.1 56.4v2M67.9 134.1h11.9M69.1 134.1l.4 2h-.7zM69.1 136.1v11M67.9 149.1h11.9" fill="none" stroke="#f00" stroke-width=".23"/>
<path d="M157.7 56.4h.7l-.3 2z" fill="#f00"/>
<path d="M158.1 28.4v2M157.7 56.4h.7l-.3 2z" fill="none" stroke="#f00" stroke-width=".23"/>
<path d="M158.1 28.4l.3 2h-.7z" fill="#f00"/>
<path d="M156.8 28.4h5.8M158.1 28.4l.3 2h-.7zM158.1 30.4v26M156.8 58.4h5.8M163.8 64.5h2" fill="none" stroke="#f00" stroke-width=".23"/>
<path d="M163.8 64.5l2-.4v.8z" fill="#f00"/>
<path d="M163.8 64.5l2-.4v.8zM275.2 64.5h2" fill="none" stroke="#f00" stroke-width=".23"/>
<path d="M275.2 64.1l2 .4-2 .4z" fill="#f00"/>
<path d="M163.8 59.7v6M277.2 59.7v6M165.8 64.5h109.4M275.2 64.1l2 .4-2 .4zM331.1 168.1h2" fill="none" stroke="#f00" stroke-width=".23"/>
<path d="M331.1 168.1l2-.3v.7z" fill="#f00"/>
<path d="M331.1 168.1l2-.3v.7zM359 168.1h2.1" fill="none" stroke="#f00" stroke-width=".23"/>
<path d="M359 167.8l2.1 .3-2.1 .4z" fill="#f00"/>
<path d="M325.3 154.6v2M331.1 156.4v13M361.1 156.4v13M333.1 168.1h25.9M359 167.8l2.1 .3-2.1 .4z" fill="none" stroke="#f00" stroke-width=".23"/>
<path d="M324.9 154.6h.8l-.4 2z" fill="#f00"/>
<path d="M325.3 96.6v2M324.9 154.6h.8l-.4 2z" fill="none" stroke="#f00" stroke-width=".23"/>
<path d="M325.3 96.6l.4 2h-.8z" fill="#f00"/>
<path d="M324 96.6h7.3M325.3 96.6l.4 2h-.8zM325.3 98.6v56M324 156.6h7.3M275.2 162.4h2" fill="none" stroke="#f00" stroke-width=".23"/>
<!-- layer: Marca de centro (ISO) -->
<g fill="none" stroke="#000" stroke-width=".25">
<path d="M179.3 111.6h4.2M184.5 111.6h1.2M186.7 111.6h2.1h-1.2M187.6 111.6h1.2h-1.2M188.8 109.5v2.1v-1.3M188.8 112.9v-1.3v1.3M188.8 110.3v1.3v-1.3M188.8 112.9v-1.3v2.2M188.8 102.1v4.1M188.8 107.2v1.3M188.8 114.7v1.3M188.8 117v4.1"/>
<path d="M190.1 111.6h-1.3h1.3M190.1 111.6h-1.3h2.1M192 111.6h1.2M194.2 111.6h4.1M242.7 111.6h4.1M247.8 111.6h1.2M250.1 111.6h2.1h-1.2M251 111.6h1.2h-1.2M252.2 109.5v2.1v-1.3M252.2 112.9v-1.3v1.3M252.2 110.3v1.3v-1.3M252.2 112.9v-1.3v2.2"/>
<path d="M252.2 102.1v4.1M252.2 107.2v1.3M252.2 114.7v1.3M252.2 117v4.1M253.4 111.6h-1.2h1.2M253.4 111.6h-1.2h2.1M255.3 111.6h1.2M257.6 111.6h4.1M188.8 139.5v2.2v-1.3M188.8 132.1v4.2M188.8 137.3v1.2M252.2 139.5v2.2v-1.3"/>
<path d="M252.2 132.1v4.2M252.2 137.3v1.2M179.3 141.7h4.2M184.5 141.7h1.2M186.7 141.7h2.1h-1.2M187.6 141.7h1.2h-1.2M188.8 140.4v1.3v-1.3M188.8 142.9v-1.2v2M188.8 142.9v-1.2v1.2M188.8 144.8v1.2M188.8 147v4.1M190.1 141.7h-1.3h1.3"/>
<path d="M190.1 141.7h-1.3h2.1M192 141.7h1.2M194.2 141.7h4.1M242.7 141.7h4.1M247.8 141.7h1.2M250.1 141.7h2.1h-1.2M251 141.7h1.2h-1.2M252.2 140.4v1.3v-1.3M252.2 142.9v-1.2v2M252.2 142.9v-1.2v1.2M252.2 144.8v1.2M252.2 147v4.1"/>
<path d="M253.4 141.7h-1.2h1.2M253.4 141.7h-1.2h2.1M255.3 141.7h1.2M257.6 141.7h4.1"/>
</g>
<path d="M275.2 162l2 .4-2 .3z" fill="#f00"/>
<path d="M252.2 162.4h2M275.2 162l2 .4-2 .3z" fill="none" stroke="#f00" stroke-width=".23"/>
<path d="M252.2 162.4l2-.4v.7z" fill="#f00"/>
<path d="M367.1 134.1v2M252.2 152.4v11.2M277.2 156.4v7.2M252.2 162.4l2-.4v.7zM254.2 162.4h21" fill="none" stroke="#f00" stroke-width=".23"/>
<path d="M367.1 134.1l.4 2h-.8z" fill="#f00"/>
<path d="M367.1 134.1l.4 2h-.8zM367.1 147.1v2" fill="none" stroke="#f00" stroke-width=".23"/>
<path d="M366.7 147.1h.8l-.4 2z" fill="#f00"/>
<path d="M356.4 134.1h12M367.1 136.1v11M356.4 149.1h12M366.7 147.1h.8l-.4 2zM359 162.4h2.1" fill="none" stroke="#f00" stroke-width=".23"/>
<path d="M359 162l2.1 .4-2.1 .3z" fill="#f00"/>
<path d="M339 162.4h2.1M359 162l2.1 .4-2.1 .3z" fill="none" stroke="#f00" stroke-width=".23"/>
<path d="M339 162.4l2.1-.4v.7z" fill="#f00"/>
<path d="M339 150.4v13.2M361.1 156.4v7.2M339 162.4l2.1-.4v.7zM341.1 162.4h17.9" fill="none" stroke="#f00" stroke-width=".23"/>
<!-- layer: Linha de centro (ISO) -->
<path d="M337.8 111.6h6.4M345.2 111.6h1.3M347.5 111.6h5.1M353.6 111.6h1.3M355.9 111.6h6.4M337.8 141.7h6.4M345.2 141.7h1.3M347.5 141.7h5.1M353.6 141.7h1.3M355.9 141.7h6" fill="none" stroke="#000" stroke-width=".25"/>
<text font-size="7.7" x="30" y="17.1">Perfil Viga 2</text>
<text font-size="4.6" x="305.2" y="248.7">LISTA DE MATERIAL</text>
<g font-size="3.9">
<text x="157.1" y="45.3" transform="rotate(-90 157.1 45.3)">30</text>
<text x="217.8" y="63.5">800</text>
<text x="62.4" y="128.4" transform="rotate(-90 62.4 128.4)">60</text>
<text x="151.3" y="128.4" transform="rotate(-90 151.3 128.4)">60</text>
<text x="157.1" y="128.4" transform="rotate(-90 157.1 128.4)">30</text>
<text x="324.3" y="128.4" transform="rotate(-90 324.3 128.4)">60</text>
<text x="84.3" y="161.4">22</text>
<text x="174.5" y="161.4">25</text>
<text x="262.9" y="161.4">25</text>
<text x="348.2" y="161.4">22</text>
<text x="88.3" y="167.1">30</text>
<text x="217.8" y="167.1">800</text>
<text x="344.3" y="167.1">30</text>
<text x="263.8" y="237.8">Perfil Viga 2</text>
<text x="317.1" y="237.8">2</text>
<text x="335" y="237.8">Aluminio 1060</text>
<text x="376.2" y="237.8">30 x 60 x 800 mm</text>
</g>
<g font-size="3.8">
<text x="266.7" y="243.1">Descrição</text>
<text x="315.3" y="243">Qtd</text>
<text x="339.2" y="243">Material</text>
<text x="383.5" y="243.1">Dimensão</text>
</g>
<text font-size="3.8" fill="#00f" x="385.4" y="268.8">DELTASOLLUTIONS</text>
<g font-size="3.4">
<text x="204.9" y="92.4">⌀15 ↧ 22 (4x)</text>
<text x="67.5" y="144.9" transform="rotate(-90 67.5 144.9)">⌀15</text>
<text x="365.4" y="144.8" transform="rotate(-90 365.4 144.8)">⌀15</text>
</g>
<g font-size="3">
<text x="253.2" y="253.5">Nome</text>
<text x="287.2" y="253.5">Data</text>
<text x="304.2" y="253.5">Cliente:</text>
<text x="318.1" y="253.2">Elgin</text>
<text x="236.2" y="263.5">Revisado</text>
<text x="236.2" y="258.2">Projetado</text>
<text x="253.2" y="258.6">Willian Pinheiro</text>
<text x="253.2" y="263.5">Antonio Lucas</text>
<text x="287.3" y="258.6">02/10/2024</text>
<text x="304.2" y="263.3">Código:</text>
<text x="304.2" y="258.2">Projeto:</text>
<text x="318.1" y="263.3">Perfil Viga 2</text>
<text x="318.1" y="258.6">Ceteva</text>
<text x="236.2" y="268.3">Aprovado</text>
<text x="253.2" y="268.5">Anderson Oliveira</text>
<text x="304.2" y="268.4">Descrição: Perfil Viga 2</text>
<text x="304.2" y="273.6">Revisão:</text>
<text x="318.1" y="273.5">00</text>
<text x="379.2" y="273.5">Escala:</text>
<text x="396.7" y="273.5">Tamanho:</text>
<text x="304.2" y="278.6">Material:</text>
<text x="318.1" y="278.4">Aluminio 1060, 30 x 60 x 800 mm</text>
<text x="384.8" y="278.6">1 : 1</text>
<text x="403.2" y="278.6">A3</text>
<text x="304.2" y="283.5">Peso:</text>
<text x="318.1" y="283.5">N/D</text>
<text x="396.7" y="283.5">Folha:</text>
<text x="401.9" y="288.5">1 / 1</text>
</g>
<g font-size="2.3">
<text x="239" y="273.4">Tolerância Linear Permitida</text>
<text x="272.3" y="273.2">Tolerância Angular Permitida</text>
<text x="237.2" y="278.3">1~50</text>
<text x="244.8" y="278.3">51~100</text>
<text x="252.7" y="278.3">101~250</text>
<text x="261.1" y="278.3">251~1000</text>
<text x="270.6" y="278.3">0~45°</text>
<text x="278.5" y="278.3">45~90°</text>
<text x="286.7" y="278.3">90~135°</text>
<text x="295.2" y="278.3">135~180°</text>
<text x="235.9" y="287.1">Dimensões em milímetros.</text>
<text x="236.8" y="283.1">±0,05</text>
<text x="245.5" y="283.1">±0,10</text>
<text x="253.8" y="283.1">±0,25</text>
<text x="262.8" y="283.1">±0,5</text>
<text x="270.4" y="283.1">±0,50°</text>
<text x="279" y="283.1">±1,00°</text>
<text x="287.5" y="283.1">±1,50°</text>
<text x="295.8" y="283.1">±2,00°</text>
<text x="303.9" y="287.1">Este desenho é propriedade da DELTA SOLLUTIONS. A reprodução, uso ou</text>
<text x="235.9" y="289.2">Chanfros não especificados 0,5x45°.</text>
<text x="303" y="289.2">divulgação a terceiros não deve ser feita sem prévia autorização.</text>
</g>
</svg>
